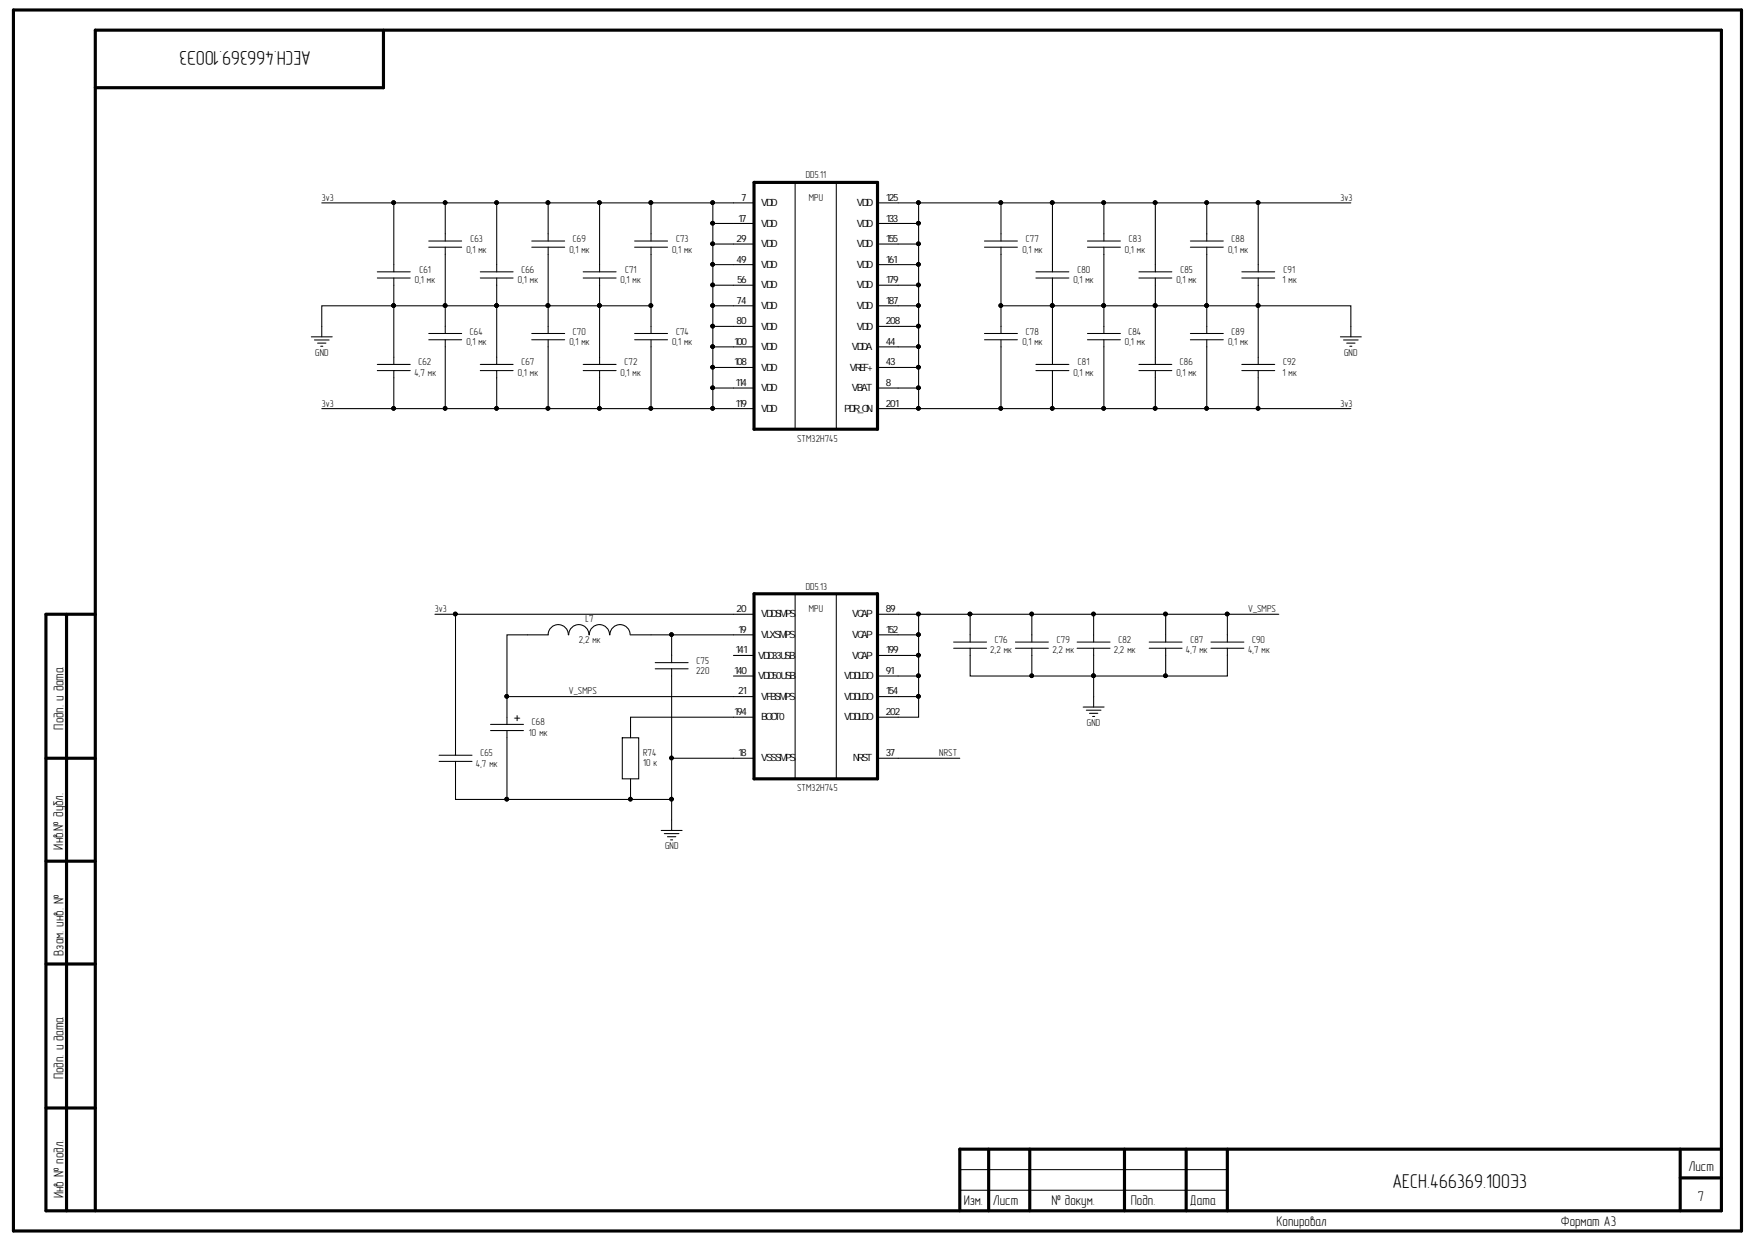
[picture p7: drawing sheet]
<svg xmlns="http://www.w3.org/2000/svg" width="297mm" height="210mm" viewBox="0 0 297 210" stroke-linecap="round" stroke-linejoin="round" font-family="sans-serif">
<g fill="none" stroke="#000" stroke-width=".53">
<path d="M2.3 1.7h292.1v206.3h-292.1zM64.8 5.1v9.7h-48.7M127.5 30.8h20.9v41.7h-20.9zM11.3 103.8v100.8M16.1 103.8h-8.3v100.8h283.2v-199.5h-274.9v199.5M127.5 100.4h20.9v31.2h-20.9zM7.8 128.1h8.3M7.8 145.5h8.3M7.8 162.9h8.3M7.8 187.3h8.3M167.1 194.2v10.4M174.1 194.2v10.4"/>
<path d="M190.1 194.2v10.4M200.5 194.2v10.4M207.5 194.2v10.4M284.1 194.2v10.4M284.1 199.1h6.9M291 194.2h-128.7v10.4"/>
</g>
<g fill="none" stroke="#000" stroke-width=".18">
<path d="M54.4 34.3h55.7M66.6 34.3v11.6M75.3 34.3v6.4M84 34.3v11.6M92.7 34.3v6.4M101.4 34.3v11.6M120.5 34.3h7M120.5 37.8h7M134.4 30.8v41.7M141.4 30.8v41.7M148.4 34.3h6.9M148.4 37.8h6.9"/>
<path d="M169.2 34.3v6.4M177.9 34.3v11.6M186.6 34.3v6.4M195.3 34.3v11.6M204 34.3v6.4M212.7 34.3h15.7M52.6 56.9h3.6M53.2 57.5h2.4M53.7 58h1.4M54.2 58.5h.4M54.4 56.9v-5.2h12.2v9.9M63.8 47h5.6"/>
<path d="M63.8 45.9h5.6M66.6 47v4.7h43.5M72.5 41.8h5.6M72.5 40.7h5.6M72.5 57.4h5.6M72.5 56.4h5.6M75.3 41.8v14.6M75.3 57.4v11.7M81.2 47h5.5M81.2 45.9h5.5M84 47v14.6M89.9 41.8h5.6"/>
<path d="M89.9 40.7h5.6M89.9 57.4h5.6M89.9 56.4h5.6M92.7 41.8v14.6M92.7 57.4v11.7M98.6 47h5.6M98.6 45.9h5.6M101.4 47v14.6M107.3 41.8h5.6M107.3 40.7h5.6M107.3 57.4h5.6M107.3 56.4h5.6"/>
<path d="M110.1 41.8v14.6M110.1 40.7v-6.4h10.4v34.8h7M110.1 57.4v11.7M120.5 41.2h7M120.5 48.2h7M120.5 51.7h7M120.5 55.2h7M120.5 58.6h7M120.5 44.7h7M148.4 41.2h6.9M148.4 48.2h6.9M148.4 51.7h6.9"/>
<path d="M148.4 55.2h6.9M148.4 58.6h6.9M148.4 44.7h6.9M166.4 41.8h5.6M166.4 40.7h5.6M166.4 57.4h5.6M166.4 56.4h5.6M169.2 41.8v9.9h59.2v5.2M169.2 51.7v4.7M169.2 57.4v11.7M175.1 47h5.6M175.1 45.9h5.6"/>
<path d="M177.9 47v14.6M183.8 41.8h5.6M183.8 40.7h5.6M183.8 57.4h5.6M183.8 56.4h5.6M186.6 41.8v14.6M186.6 57.4v11.7M192.5 47h5.6M192.5 45.9h5.6M195.3 47v14.6M201.2 41.8h5.6M201.2 40.7h5.6"/>
<path d="M201.2 57.4h5.6M201.2 56.4h5.6M204 41.8v14.6M204 57.4v11.7M209.9 47h5.6M209.9 45.9h5.6M212.7 45.9v-11.6h-57.4v31.3h-6.9M212.7 47v14.6M226.6 56.9h3.5M227.1 57.5h2.5M227.7 58h1.4M228.2 58.5h.4"/>
<path d="M54.4 69.1h66.1M63.8 62.6h5.6M63.8 61.6h5.6M66.6 62.6v6.5M81.2 62.6h5.5M81.2 61.6h5.5M84 62.6v6.5M98.6 62.6h5.6M98.6 61.6h5.6M101.4 62.6v6.5M120.5 65.6h7M120.5 62.1h7"/>
<path d="M148.4 69.1h46.9M148.4 62.1h6.9M155.3 65.6v3.5M175.1 62.6h5.6M175.1 61.6h5.6M177.9 62.6v6.5M192.5 62.6h5.6M192.5 61.6h5.6M195.3 62.6v6.5h17.4v-6.5M209.9 62.6h5.6M209.9 61.6h5.6M212.7 69.1h15.7"/>
<path d="M73.5 103.8h54M77 103.8v23.8M85.7 117.7h41.8M96.1 107.3a1.71 1.71 0 0 0-1.7-1.7 1.71 1.71 0 0 0-1.7 1.7h-7v15.1M99.6 107.3a1.71 1.71 0 0 0-1.7-1.7 1.71 1.71 0 0 0-1.7 1.7M103 107.3a1.71 1.71 0 0 0-1.7-1.7 1.71 1.71 0 0 0-1.7 1.7M106.5 107.3a1.71 1.71 0 0 0-1.7-1.7 1.71 1.71 0 0 0-1.7 1.7M106.6 107.3h20.9M110.8 113h5.5M110.8 112h5.5M113.5 113v22.1M113.5 107.3v4.7"/>
<path d="M124 114.3h3.5M124 110.8h3.5M134.4 100.4v31.2M141.4 100.4v31.2M148.4 114.3h6.9M148.4 117.7h6.9M148.4 107.3h6.9M148.4 103.8h6.9M148.4 110.8h6.9M161.2 109.6h5.6M161.2 108.5h5.6M164 109.6v4.7h43.5v-4.7"/>
<path d="M164 103.8v4.7M171.7 109.6h5.5M171.7 108.5h5.5M174.4 103.8v4.7M174.4 109.6v4.7M182.1 109.6h5.6M182.1 108.5h5.6M183.1 119.5h3.6M184.9 103.8v4.7M184.9 109.6v9.9M194.3 109.6h5.5M194.3 108.5h5.5"/>
<path d="M197.1 103.8v4.7M197.1 109.6v4.7M204.7 109.6h5.6M204.7 108.5h5.6M207.5 103.8v4.7M216.2 103.8h-60.9v17.4h-6.9M74.2 128.7h5.6M74.2 127.6h5.6M77 128.7v6.4h29.6M82.9 123.5h5.6M82.9 122.4h5.6M85.7 123.5v11.6"/>
<path d="M105.2 124.7h2.8v6.9h-2.8zM106.6 131.6v3.5h6.9v5.3M113.5 128.1h14M127.5 121.2h-20.9v3.5M148.4 128.1h13.9M183.7 120h2.4M184.2 120.6h1.4M184.7 121.1h.4M111.8 140.4h3.5M112.3 140.9h2.5M112.8 141.4h1.5M113.4 141.9h.3"/>
<path d="M162.3 197.7h45.2M162.3 201.2h45.2"/>
</g>
<g fill="#000" stroke="#000" stroke-width=".17">
<circle cx="66.5" cy="34.2" r=".31"/>
<circle cx="75.2" cy="34.2" r=".31"/>
<circle cx="83.9" cy="34.2" r=".31"/>
<circle cx="92.6" cy="34.2" r=".31"/>
<circle cx="101.3" cy="34.2" r=".31"/>
<circle cx="110" cy="34.2" r=".31"/>
<circle cx="120.5" cy="34.2" r=".31"/>
<circle cx="120.5" cy="37.7" r=".31"/>
<circle cx="155.3" cy="34.2" r=".31"/>
<circle cx="155.3" cy="37.7" r=".31"/>
<circle cx="169.2" cy="34.2" r=".31"/>
<circle cx="177.9" cy="34.2" r=".31"/>
<circle cx="186.6" cy="34.2" r=".31"/>
<circle cx="195.3" cy="34.2" r=".31"/>
<circle cx="204" cy="34.2" r=".31"/>
<circle cx="212.7" cy="34.2" r=".31"/>
<circle cx="66.5" cy="51.6" r=".31"/>
<circle cx="75.2" cy="51.6" r=".31"/>
<circle cx="83.9" cy="51.6" r=".31"/>
<circle cx="92.6" cy="51.6" r=".31"/>
<circle cx="101.3" cy="51.6" r=".31"/>
<circle cx="110" cy="51.6" r=".31"/>
<circle cx="120.5" cy="41.2" r=".31"/>
<circle cx="120.5" cy="44.7" r=".31"/>
<circle cx="120.5" cy="55.1" r=".31"/>
<circle cx="120.5" cy="58.6" r=".31"/>
<circle cx="120.5" cy="48.2" r=".31"/>
<circle cx="120.5" cy="51.6" r=".31"/>
<circle cx="155.3" cy="41.2" r=".31"/>
<circle cx="155.3" cy="55.1" r=".31"/>
<circle cx="155.3" cy="44.7" r=".31"/>
<circle cx="155.3" cy="58.6" r=".31"/>
<circle cx="155.3" cy="48.2" r=".31"/>
<circle cx="155.3" cy="51.6" r=".31"/>
<circle cx="169.2" cy="51.6" r=".31"/>
<circle cx="177.9" cy="51.6" r=".31"/>
<circle cx="186.6" cy="51.6" r=".31"/>
<circle cx="195.3" cy="51.6" r=".31"/>
<circle cx="204" cy="51.6" r=".31"/>
<circle cx="212.7" cy="51.6" r=".31"/>
<circle cx="66.5" cy="69" r=".31"/>
<circle cx="75.2" cy="69" r=".31"/>
<circle cx="83.9" cy="69" r=".31"/>
<circle cx="92.6" cy="69" r=".31"/>
<circle cx="101.3" cy="69" r=".31"/>
<circle cx="110" cy="69" r=".31"/>
<circle cx="120.5" cy="62.1" r=".31"/>
<circle cx="120.5" cy="69" r=".31"/>
<circle cx="120.5" cy="65.5" r=".31"/>
<circle cx="155.3" cy="62.1" r=".31"/>
<circle cx="155.3" cy="69" r=".31"/>
<circle cx="155.3" cy="65.5" r=".31"/>
<circle cx="169.2" cy="69" r=".31"/>
<circle cx="177.9" cy="69" r=".31"/>
<circle cx="186.6" cy="69" r=".31"/>
<circle cx="195.3" cy="69" r=".31"/>
<circle cx="204" cy="69" r=".31"/>
<circle cx="212.7" cy="69" r=".31"/>
<circle cx="77" cy="103.8" r=".31"/>
<circle cx="85.7" cy="117.7" r=".31"/>
<circle cx="113.5" cy="107.2" r=".31"/>
<circle cx="155.3" cy="114.2" r=".31"/>
<circle cx="155.3" cy="117.7" r=".31"/>
<circle cx="155.3" cy="107.2" r=".31"/>
<circle cx="155.3" cy="110.7" r=".31"/>
<circle cx="155.3" cy="103.8" r=".31"/>
<circle cx="164" cy="103.8" r=".31"/>
<circle cx="174.4" cy="114.2" r=".31"/>
<circle cx="174.4" cy="103.8" r=".31"/>
<circle cx="184.9" cy="114.2" r=".31"/>
<circle cx="184.9" cy="103.8" r=".31"/>
<circle cx="197" cy="114.2" r=".31"/>
<circle cx="197" cy="103.8" r=".31"/>
<circle cx="207.5" cy="103.8" r=".31"/>
<circle cx="85.7" cy="135.1" r=".31"/>
<circle cx="106.6" cy="135.1" r=".31"/>
<circle cx="113.5" cy="135.1" r=".31"/>
<circle cx="113.5" cy="128.1" r=".31"/>
</g>
<g font-size="3.4">
<text x="52.5" y="8.6" transform="rotate(-180 52.5 8.6)">АЕСН.466369.100Э3</text>
<text x="86.9" y="122.2">+</text>
<text x="235.4" y="200.8">АЕСН.466369.100Э3</text>
</g>
<g font-size="2.4">
<text x="10.7" y="123.3" transform="rotate(-90 10.7 123.3)">Подп. и дата</text>
<text x="10.7" y="143.6" transform="rotate(-90 10.7 143.6)">Инв.№ дубл.</text>
<text x="10.7" y="161.5" transform="rotate(-90 10.7 161.5)">Взам. инв. №</text>
<text x="10.7" y="182.4" transform="rotate(-90 10.7 182.4)">Подп. и дата</text>
<text x="285.4" y="197.9">Лист</text>
<text x="10.7" y="202.5" transform="rotate(-90 10.7 202.5)">Инв № подл.</text>
<text x="162.9" y="203.6">Изм.</text>
<text x="167.8" y="203.6">Лист</text>
<text x="177.7" y="203.6">№ докум.</text>
<text x="191.2" y="203.6">Подп.</text>
<text x="201.2" y="203.6">Дата</text>
<text x="287" y="203">7</text>
<text x="215.8" y="207.2">Копировал</text>
<text x="263.9" y="207.2">Формат А3</text>
</g>
<g font-size="1.7">
<text x="54.4" y="33.9">3v3</text>
<text x="125.3" y="33.9">7</text>
<text x="128.7" y="34.8">VDD</text>
<text x="136.2" y="30.1">DD5.11</text>
<text x="136.7" y="33.9">MPU</text>
<text x="144.8" y="34.8">VDD</text>
<text x="149.7" y="33.9">125</text>
<text x="226.6" y="33.9">3v3</text>
<text x="79.5" y="40.9">C63</text>
<text x="96.9" y="40.9">C69</text>
<text x="114.3" y="40.9">C73</text>
<text x="124.5" y="40.9">29</text>
<text x="124.8" y="37.4">17</text>
<text x="128.7" y="38.3">VDD</text>
<text x="128.7" y="41.8">VDD</text>
<text x="144.8" y="41.8">VDD</text>
<text x="144.8" y="38.3">VDD</text>
<text x="149.7" y="40.9">155</text>
<text x="149.7" y="37.4">133</text>
<text x="173.4" y="40.9">C77</text>
<text x="190.9" y="40.9">C83</text>
<text x="208.2" y="40.9">C88</text>
<text x="70.1" y="47.8">0,1 мк</text>
<text x="70.9" y="46.1">C61</text>
<text x="78.8" y="42.7">0,1 мк</text>
<text x="87.6" y="47.8">0,1 мк</text>
<text x="88.2" y="46.1">C66</text>
<text x="96.3" y="42.7">0,1 мк</text>
<text x="104.9" y="47.8">0,1 мк</text>
<text x="105.7" y="46.1">C71</text>
<text x="113.6" y="42.7">0,1 мк</text>
<text x="124.5" y="44.4">49</text>
<text x="124.6" y="47.8">56</text>
<text x="128.7" y="45.2">VDD</text>
<text x="144.8" y="45.2">VDD</text>
<text x="149.7" y="47.8">179</text>
<text x="149.7" y="44.4">161</text>
<text x="172.8" y="42.7">0,1 мк</text>
<text x="181.5" y="47.8">0,1 мк</text>
<text x="182.1" y="46.1">C80</text>
<text x="190.2" y="42.7">0,1 мк</text>
<text x="198.9" y="47.8">0,1 мк</text>
<text x="199.6" y="46.1">C85</text>
<text x="207.6" y="42.7">0,1 мк</text>
<text x="216.8" y="47.8">1 мк</text>
<text x="217" y="46.1">C91</text>
<text x="124.5" y="51.3">74</text>
<text x="128.7" y="48.7">VDD</text>
<text x="128.7" y="52.2">VDD</text>
<text x="144.8" y="48.7">VDD</text>
<text x="144.8" y="52.2">VDD</text>
<text x="149.7" y="51.3">187</text>
<text x="78.8" y="58.3">0,1 мк</text>
<text x="79.4" y="56.5">C64</text>
<text x="96.3" y="58.3">0,1 мк</text>
<text x="96.9" y="56.5">C70</text>
<text x="113.6" y="58.3">0,1 мк</text>
<text x="114.3" y="56.5">C74</text>
<text x="124.1" y="58.2">100</text>
<text x="124.5" y="54.8">80</text>
<text x="128.7" y="55.7">VDD</text>
<text x="128.7" y="59.2">VDD</text>
<text x="144" y="59.2">VDDA</text>
<text x="144.8" y="55.7">VDD</text>
<text x="149.7" y="58.2">44</text>
<text x="149.7" y="54.8">208</text>
<text x="172.8" y="58.3">0,1 мк</text>
<text x="173.4" y="56.5">C78</text>
<text x="190.2" y="58.3">0,1 мк</text>
<text x="190.8" y="56.5">C84</text>
<text x="207.6" y="58.3">0,1 мк</text>
<text x="208.2" y="56.5">C89</text>
<text x="53.3" y="60.1">GND</text>
<text x="70" y="63.5">4,7 мк</text>
<text x="70.7" y="61.7">C62</text>
<text x="87.6" y="63.5">0,1 мк</text>
<text x="88.2" y="61.7">C67</text>
<text x="104.9" y="63.5">0,1 мк</text>
<text x="105.6" y="61.7">C72</text>
<text x="124.1" y="61.7">108</text>
<text x="124.4" y="65.3">114</text>
<text x="128.7" y="62.6">VDD</text>
<text x="143.7" y="62.6">VREF+</text>
<text x="149.7" y="65.3">8</text>
<text x="149.7" y="61.7">43</text>
<text x="181.5" y="63.5">0,1 мк</text>
<text x="182.2" y="61.7">C81</text>
<text x="198.9" y="63.5">0,1 мк</text>
<text x="199.5" y="61.7">C86</text>
<text x="216.8" y="63.5">1 мк</text>
<text x="216.9" y="61.7">C92</text>
<text x="227.2" y="60.1">GND</text>
<text x="54.4" y="68.7">3v3</text>
<text x="124.4" y="68.7">119</text>
<text x="128.7" y="69.6">VDD</text>
<text x="128.7" y="66.1">VDD</text>
<text x="142.7" y="69.6">PDR_ON</text>
<text x="144" y="66.1">VBAT</text>
<text x="149.7" y="68.7">201</text>
<text x="226.6" y="68.7">3v3</text>
<text x="134.8" y="74.6">STM32H745</text>
<text x="136.2" y="99.7">DD5.13</text>
<text x="73.5" y="103.5">3v3</text>
<text x="99" y="105.2">L7</text>
<text x="124.5" y="103.5">20</text>
<text x="124.8" y="106.9">19</text>
<text x="128.7" y="107.8">VLXSMPS</text>
<text x="128.7" y="104.3">VDDSMPS</text>
<text x="136.7" y="103.5">MPU</text>
<text x="144.1" y="107.8">VCAP</text>
<text x="144.1" y="104.3">VCAP</text>
<text x="149.7" y="106.9">152</text>
<text x="149.7" y="103.5">89</text>
<text x="211" y="103.5">V_SMPS</text>
<text x="97.9" y="108.7">2,2 мк</text>
<text x="117.7" y="113.9">220</text>
<text x="117.8" y="112.2">C75</text>
<text x="124.1" y="113.9">140</text>
<text x="124.4" y="110.4">141</text>
<text x="128.2" y="111.3">VDD33USB</text>
<text x="144.1" y="111.3">VCAP</text>
<text x="149.7" y="113.9">91</text>
<text x="149.7" y="110.4">199</text>
<text x="167.4" y="110.4">2,2 мк</text>
<text x="168.2" y="108.7">C76</text>
<text x="177.9" y="110.4">2,2 мк</text>
<text x="178.7" y="108.7">C79</text>
<text x="188.3" y="110.4">2,2 мк</text>
<text x="189.1" y="108.7">C82</text>
<text x="200.5" y="110.4">4,7 мк</text>
<text x="201.3" y="108.7">C87</text>
<text x="211" y="110.4">4,7 мк</text>
<text x="211.7" y="108.7">C90</text>
<text x="96.2" y="117.3">V_SMPS</text>
<text x="124.8" y="117.3">21</text>
<text x="128.2" y="114.8">VDD50USB</text>
<text x="128.7" y="118.3">VFBSMPS</text>
<text x="142.7" y="114.8">VDDLDO</text>
<text x="142.7" y="118.3">VDDLDO</text>
<text x="149.7" y="117.3">154</text>
<text x="89.4" y="124.3">10 мк</text>
<text x="89.9" y="122.6">C68</text>
<text x="124.1" y="120.9">194</text>
<text x="128.7" y="121.7">BOOT0</text>
<text x="142.7" y="121.7">VDDLDO</text>
<text x="149.7" y="120.9">202</text>
<text x="183.8" y="122.7">GND</text>
<text x="80.5" y="129.6">4,7 мк</text>
<text x="81.2" y="127.8">C65</text>
<text x="108.7" y="129.5">10 к</text>
<text x="108.7" y="127.8">R74</text>
<text x="124.8" y="127.8">18</text>
<text x="128.7" y="128.7">VSSSMPS</text>
<text x="144.2" y="128.7">NRST</text>
<text x="149.7" y="127.8">37</text>
<text x="158.8" y="127.8">NRST</text>
<text x="134.8" y="133.7">STM32H745</text>
<text x="112.4" y="143.5">GND</text>
</g>
</svg>
